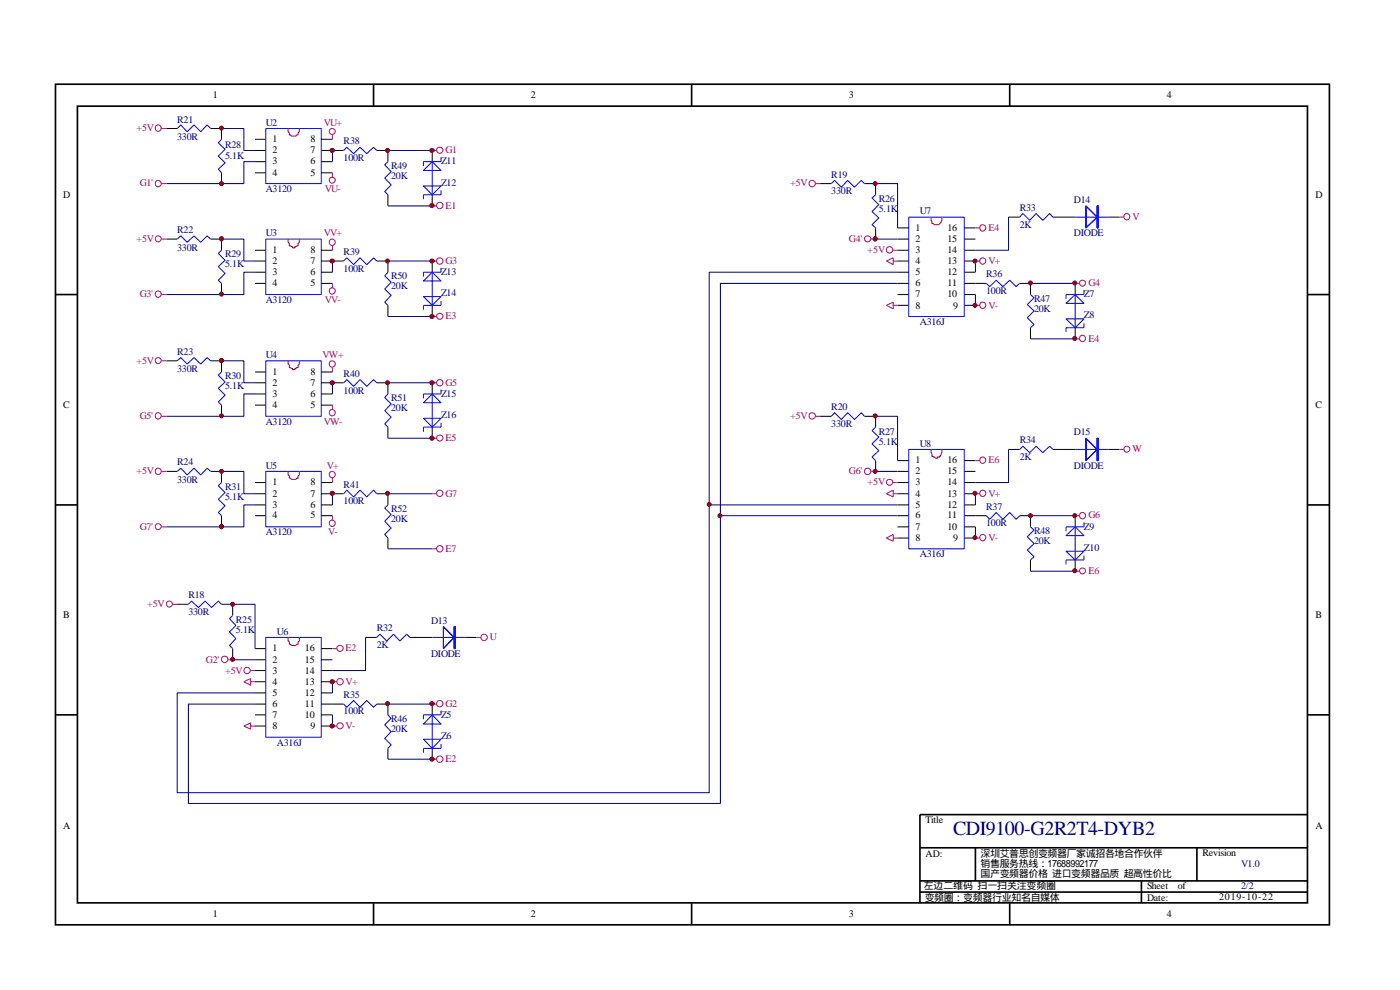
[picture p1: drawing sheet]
<svg xmlns="http://www.w3.org/2000/svg" width="297mm" height="210mm" viewBox="0 0 297 210" stroke-linecap="round" stroke-linejoin="round" font-family="sans-serif">
<g fill="none" stroke="#000" stroke-width=".35">
<path d="M11.8 17.9h270.2v178.3h-270.2zM79.2 17.9v4.6M146.7 17.9v4.6M214.2 17.9v4.6M16.4 22.5h261v169h-261zM11.8 62.5h4.6M277.5 62.5h4.6M11.8 107.1h4.6M277.5 107.1h4.6M11.8 151.6h4.6M277.5 151.6h4.6M195.2 179.8h82.3"/>
<path d="M206.9 179.8v7.1M253.9 179.8v7.1M277.5 172.8h-82.3v18.8M79.2 191.6v4.7M146.7 191.6v4.7M195.2 186.9h82.3M195.2 189.2h82.3M214.2 191.6v4.7M242.1 186.9v4.7"/>
</g>
<g fill="none" stroke="#00f" stroke-width=".21">
<path d="M37.6 27.3l.8-.8 1.3 1.4 1.4-1.4 1.5 1.4 1.3-1.4 .8 .8M47 29.5l-.7 .8 1.5 1.4-1.5 1.4 1.5 1.4-1.5 1.4 .7 .8M56.4 27.3h11.8v11.6h-11.8zM72.9 31.9l.7-.7 1.4 1.4 1.4-1.4 1.4 1.4 1.4-1.4 .7 .7M82.3 34.3l-.7 .7 1.4 1.4-1.4 1.4 1.4 1.4-1.4 1.4 .7 .7M89.8 39.5h3.8l-1.9 1.8zM89.8 36.2l1.9-1.9 1.9 1.9zM91.7 34.3v7M93.6 33.4v.9h-3.8v.9M176.4 38.9l.6-.6 1.5 1.4 1.3-1.4 1.5 1.4 1.4-1.4 .7 .6M37.6 50.7l.8-.7 1.3 1.4 1.4-1.4 1.5 1.4 1.3-1.4 .8 .7M47 53.1l-.7 .7 1.5 1.4-1.5 1.4 1.5 1.4-1.5 1.4 .7 .7"/>
<path d="M56.4 50.7h11.8v11.8h-11.8zM72.9 55.4l.7-.7 1.4 1.4 1.4-1.4 1.4 1.4 1.4-1.4 .7 .7M82.3 57.7l-.7 .8 1.4 1.4-1.4 1.4 1.4 1.4-1.4 1.4 .7 .7M89.8 59.6l1.9-1.9 1.9 1.9zM91.7 57.7v7.1M93.6 40.4v.9h-3.8v.9M93.6 56.8v.9h-3.8v1M185.8 41.3l-.8 .7 1.4 1.4-1.4 1.5 1.4 1.3-1.4 1.5 .8 .6M192.8 46.1h11.8v21h-11.8zM216.3 46.1l.7-.8 1.4 1.4 1.4-1.4 1.4 1.4 1.5-1.4 .7 .8M228.1 46.1h7M37.6 76.5l.8-.6 1.3 1.3 1.4-1.3 1.5 1.3 1.3-1.3 .8 .6"/>
<path d="M47 78.9l-.7 .7 1.5 1.4-1.5 1.4 1.5 1.4-1.5 1.5 .7 .6M56.4 76.5h11.8v11.8h-11.8zM89.8 62.9h3.8l-1.9 1.9zM93.6 63.8v1h-3.8v.9M209.2 60.1l.8 .7 1.3-1.4 1.5 1.4 1.4-1.4 1.4 1.4 .7-.7M218.6 62.5l.8 .7-1.5 1.4 1.5 1.4-1.5 1.4 1.5 1.4-.8 .7M226.1 67.6h3.9l-1.9 1.9zM226.1 64.3l2-1.8 1.9 1.8zM228.1 62.5v7M230 68.6v.9h-3.9v.9M230 61.6v.9h-3.9v.9M37.6 100l.8-.7 1.3 1.5 1.4-1.5 1.5 1.5 1.3-1.5 .8 .7"/>
<path d="M56.4 100h11.8v11.8h-11.8zM72.9 81.2l.7-.7 1.4 1.5 1.4-1.5 1.4 1.5 1.4-1.5 .7 .7M82.3 83.6l-.7 .7 1.4 1.4-1.4 1.4 1.4 1.4-1.4 1.4 .7 .7M89.8 88.7h3.8l-1.9 1.9zM89.8 85.4l1.9-1.8 1.9 1.8zM91.7 83.6v7M93.6 82.6v1h-3.8v.9M93.6 89.7v.9h-3.8v1M176.4 88.3l.6-.8 1.5 1.5 1.3-1.5 1.5 1.5 1.4-1.5 .7 .8M185.8 90.6l-.8 .8 1.4 1.3-1.4 1.4 1.4 1.5-1.4 1.3 .8 .8M192.8 95.3h11.8v21.1h-11.8zM216.3 95.3l.7-.6 1.4 1.3 1.4-1.3 1.4 1.3 1.5-1.3 .7 .6"/>
<path d="M228.1 95.3h7M47 102.4l-.7 .6 1.5 1.5-1.5 1.4 1.5 1.4-1.5 1.4 .7 .7M72.9 104.7l.7-.7 1.4 1.4 1.4-1.4 1.4 1.4 1.4-1.4 .7 .7M82.3 107.1l-.7 .7 1.4 1.3-1.4 1.5 1.4 1.4-1.4 1.4 .7 .7M209.2 109.4l.8 .8 1.3-1.5 1.5 1.5 1.4-1.5 1.4 1.5 .7-.8M218.6 111.8l.8 .6-1.5 1.5 1.5 1.4-1.5 1.4 1.5 1.4-.8 .7M226.1 116.9h3.9l-1.9 1.9zM226.1 113.6l2-1.8 1.9 1.8zM228.1 111.8v7M230 110.8v1h-3.9v.9M230 117.9v.9h-3.9v.9M40 128.2l.6-.7 1.5 1.4 1.4-1.4 1.4 1.4 1.4-1.4 .7 .7"/>
<path d="M49.4 130.6l-.7 .6 1.3 1.5-1.3 1.3 1.3 1.5-1.3 1.4 .7 .7M56.4 135.2h11.8v21.2h-11.8zM79.9 135.2l.7-.7 1.4 1.5 1.5-1.5 1.3 1.5 1.5-1.5 .7 .7M91.7 135.2h7M72.9 149.4l.7 .6 1.4-1.4 1.4 1.4 1.4-1.4 1.4 1.4 .7-.6M82.3 151.6l.7 .8-1.4 1.4 1.4 1.4-1.4 1.4 1.4 1.4-.7 .7M89.8 156.8h3.8l-1.9 1.9zM91.7 151.6l1.9 2h-3.8zM91.7 151.6v7.1M93.6 150.7v.9h-3.8v1M93.6 157.8v.9h-3.8v1"/>
</g>
<g fill="none" stroke="#000" stroke-width=".21">
<path d="M35.3 27.3h2.3M44.7 27.3h2.3v2.2M47 36.7v2.2M54.1 29.5h2.3M54.1 31.9h2.3M54.1 34.3h2.3M54.1 36.7h2.3M68.2 29.5h2.3M68.2 31.9h4.7M68.2 34.3h2.3M68.2 36.7h2.3M79.9 31.9h2.4v2.4"/>
<path d="M91.7 31.9v2.4M174 38.9h2.4M183.4 38.9h2.4v2.4M35.3 50.7h2.3M44.7 50.7h2.3v2.4M54.1 53.1h2.3M54.1 55.4h2.3M54.1 57.7h2.3M68.2 53.1h2.3M68.2 55.4h4.7M68.2 57.7h2.3M79.9 55.4h2.4v2.3"/>
<path d="M82.3 41.3v2.4M91.7 41.3v2.4M91.7 55.4v2.3M185.8 48.3v2.4M190.4 53.1h2.4M190.4 55.4h2.4M190.4 57.7h2.4M190.4 50.7h2.4M190.4 48.3h2.4M204.6 53.1h2.3M204.6 55.4h2.3M204.6 57.7h2.3"/>
<path d="M204.6 50.7h2.3M204.6 48.3h2.3M214 46.1h2.3M223.4 46.1h4.7M235.1 46.1h2.4M35.3 76.5h2.3M44.7 76.5h2.3v2.4M47 60.1v2.4M54.1 60.1h2.3M54.1 78.9h2.3M68.2 60.1h2.3M68.2 78.9h2.3"/>
<path d="M82.3 64.8v2.3M91.7 64.8v2.3M190.4 60.1h2.4M190.4 62.5h2.4M190.4 64.8h2.4M204.6 60.1h4.6M204.6 62.5h2.3M204.6 64.8h2.3M216.3 60.1h2.3v2.4M218.6 69.5v2.4M228.1 60.1v2.4M228.1 69.5v2.4"/>
<path d="M35.3 100h2.3M44.7 100h2.3v2.4M47 85.9v2.4M54.1 81.2h2.3M54.1 83.6h2.3M54.1 85.9h2.3M68.2 81.2h4.7M68.2 83.6h2.3M68.2 85.9h2.3M79.9 81.2h2.4v2.4M82.3 90.6v2.4M91.7 81.2v2.4"/>
<path d="M91.7 90.6v2.4M174 88.3h2.4M183.4 88.3h2.4v2.3M185.8 97.7v2.3M190.4 97.7h2.4M190.4 100h2.4M204.6 97.7h2.3M204.6 100h2.3M214 95.3h2.3M223.4 95.3h4.7M235.1 95.3h2.4M47 109.4v2.4"/>
<path d="M54.1 102.4h2.3M54.1 104.7h2.3M54.1 107.1h2.3M54.1 109.4h2.3M68.2 102.4h2.3M68.2 104.7h4.7M68.2 107.1h2.3M68.2 109.4h2.3M79.9 104.7h2.4v2.4M82.3 114.1v2.3M190.4 102.4h2.4M190.4 104.7h2.4"/>
<path d="M190.4 107.1h2.4M190.4 109.4h2.4M190.4 111.8h2.4M190.4 114.1h2.4M204.6 102.4h2.3M204.6 104.7h2.3M204.6 107.1h2.3M204.6 109.4h4.6M204.6 111.8h2.3M204.6 114.1h2.3M216.3 109.4h2.3v2.4M218.6 118.8v2.4"/>
<path d="M228.1 109.4v2.4M228.1 118.8v2.4M37.6 128.2h2.4M47 128.2h2.4v2.4M49.4 137.6v2.4M54.1 137.6h2.3M54.1 140h2.3M68.2 137.6h2.3M68.2 140h2.3M77.6 135.2h2.3M87 135.2h4.7M98.7 135.2h2.4"/>
<path d="M54.1 142.2h2.3M54.1 144.6h2.3M54.1 147h2.3M54.1 149.4h2.3M54.1 151.6h2.3M54.1 154h2.3M68.2 142.2h2.3M68.2 144.6h2.3M68.2 147h2.3M68.2 149.4h4.7M68.2 151.6h2.3M68.2 154h2.3"/>
<path d="M79.9 149.4h2.4v2.2M82.3 158.7v2.3M91.7 149.4v2.2M91.7 158.7v2.3"/>
</g>
<path d="M61.1 27.3v.6l.3 .3v.4h.2l.2 .3h.9l.3-.3h.2v-.4l.3-.3v-.6M61.1 50.7v.7l.3 .2v.6l.7 .1v.3h.5v-.3l.6-.1v-.6l.3-.2v-.7M197.5 46.1l.2 1.3h.3a1.14 1.14 0 0 0 1.8-.7v-.6M61.1 76.5v.7l.3 .3v.5l.7 .1v.3h.5v-.3l.6-.1v-.5l.3-.3v-.7M61.1 100v.8l.3 .1v.5h.2l.2 .3h.9l.3-.3h.2v-.5l.3-.1v-.8M197.5 95.3l.2 1.5h.3v.1h.2l.3 .3h.4v-.3h.5l.4-.9v-.7M61.1 135.2v.8l.3 .1v.6h.2l.2 .2h.9l.3-.2h.2v-.6l.3-.1v-.8" fill="none" stroke="#f00" stroke-width=".21"/>
<g fill="none" stroke="#a1006a" stroke-width=".21">
<path d="M34.3 38.9h1M34.3 27.3h1M70.5 28.6v.9M70.5 36.7v.9M91.7 31.9h.9M173.1 38.9h.9M34.3 50.7h1M70.5 52.2v.9M91.7 55.4h.9M91.7 43.7h.9M184.8 50.7h1M188 55.4l1.5-.7v1.4z"/>
<path d="M189.5 55.4h.9M189.5 53.1h.9M206.9 55.4h1M206.9 48.3h1M237.5 46.1h.9M34.3 62.5h1M34.3 76.5h1M70.5 60.1v.9M70.5 78v.9M91.7 67.1h.9M188 64.8l1.5-.7v1.4zM189.5 64.8h.9"/>
<path d="M206.9 64.8h1M228.1 60.1h.9M228.1 71.9h.9M34.3 88.3h1M34.3 100h1M70.5 85.9v1M91.7 81.2h.9M91.7 93h.9M173.1 88.3h.9M184.8 100h1M206.9 97.7h1M237.5 95.3h.9"/>
<path d="M34.3 111.8h1M70.5 101.4v1M70.5 109.4v.9M91.7 104.7h.9M91.7 116.4h.9M188 104.7l1.5-.7v1.4zM188 114.1l1.5-.7v1.4zM189.5 102.4h.9M189.5 104.7h.9M189.5 114.1h.9M206.9 104.7h1M206.9 114.1h1"/>
<path d="M228.1 109.4h.9M36.7 128.2h.9M48.4 140h1M70.5 137.6h1M101.1 135.2h.9M228.1 121.2h.9M51.7 144.6l1.5-.7v1.5zM51.7 154l1.5-.7v1.4zM53.2 142.2h.9M53.2 144.6h.9M53.2 154h.9M70.5 144.6h1"/>
<path d="M70.5 154h1M91.7 149.4h.9M91.7 161h.9"/>
<circle cx="33.5" cy="27.2" r=".66"/>
<circle cx="33.5" cy="38.9" r=".66"/>
<circle cx="70.5" cy="38.2" r=".64"/>
<circle cx="70.5" cy="27.9" r=".64"/>
<circle cx="93.3" cy="31.9" r=".66"/>
<circle cx="172.3" cy="38.9" r=".68"/>
<circle cx="33.6" cy="50.7" r=".64"/>
<circle cx="70.5" cy="51.4" r=".66"/>
<circle cx="93.3" cy="43.6" r=".68"/>
<circle cx="93.3" cy="55.4" r=".68"/>
<circle cx="184.1" cy="50.7" r=".66"/>
<circle cx="188.7" cy="53" r=".68"/>
<circle cx="208.5" cy="48.3" r=".66"/>
<circle cx="208.5" cy="55.3" r=".66"/>
<circle cx="239" cy="46" r=".66"/>
<circle cx="33.5" cy="62.4" r=".66"/>
<circle cx="33.6" cy="76.5" r=".64"/>
<circle cx="70.5" cy="77.2" r=".66"/>
<circle cx="70.5" cy="61.7" r=".66"/>
<circle cx="93.3" cy="67.1" r=".66"/>
<circle cx="208.5" cy="64.7" r=".66"/>
<circle cx="229.6" cy="71.8" r=".66"/>
<circle cx="229.7" cy="60.1" r=".64"/>
<circle cx="33.5" cy="100" r=".66"/>
<circle cx="33.5" cy="88.2" r=".66"/>
<circle cx="70.5" cy="87.5" r=".66"/>
<circle cx="93.3" cy="81.2" r=".68"/>
<circle cx="93.3" cy="92.9" r=".66"/>
<circle cx="172.3" cy="88.2" r=".68"/>
<circle cx="184.1" cy="100" r=".68"/>
<circle cx="208.5" cy="97.6" r=".66"/>
<circle cx="239.1" cy="95.3" r=".64"/>
<circle cx="33.6" cy="111.7" r=".64"/>
<circle cx="70.5" cy="111" r=".66"/>
<circle cx="70.5" cy="100.6" r=".66"/>
<circle cx="93.3" cy="116.4" r=".68"/>
<circle cx="93.3" cy="104.6" r=".68"/>
<circle cx="188.7" cy="102.3" r=".66"/>
<circle cx="208.5" cy="104.6" r=".66"/>
<circle cx="208.5" cy="114" r=".66"/>
<circle cx="229.6" cy="109.4" r=".66"/>
<circle cx="35.9" cy="128.1" r=".64"/>
<circle cx="47.7" cy="139.9" r=".68"/>
<circle cx="72.2" cy="137.5" r=".66"/>
<circle cx="102.7" cy="135.2" r=".68"/>
<circle cx="229.7" cy="121.1" r=".64"/>
<circle cx="52.4" cy="142.2" r=".68"/>
<circle cx="72.1" cy="144.6" r=".68"/>
<circle cx="72.2" cy="154" r=".66"/>
<circle cx="93.3" cy="149.3" r=".68"/>
<circle cx="93.3" cy="161" r=".68"/>
</g>
<g fill="none" stroke="#000080" stroke-width=".21">
<path d="M47 27.3h4.7v4.6h2.4M54.1 34.3h-2.4v4.6h-16.4M70.5 31.9v2.4M82.3 31.9h9.4M185.8 38.9h4.6v9.4M47 50.7h4.7v4.7h2.4M54.1 57.7h-2.4v4.8h-16.4M70.5 55.4v2.3M82.3 43.7h9.4M82.3 55.4h9.4M185.8 50.7h4.6M190.4 57.7h-39.9v49.4h39.9"/>
<path d="M206.9 55.4v2.3M214 46.1v7h-7.1M47 76.5h4.7v4.7h2.4M82.3 67.1h9.4M190.4 60.1h-37.6v49.3h37.6M206.9 62.5v2.3M218.6 60.1h9.5M218.6 71.9h9.5M47 100h4.7v4.7h2.4M54.1 83.6h-2.4v4.7h-16.4M70.5 81.2v2.4M82.3 81.2h9.4"/>
<path d="M82.3 93h9.4M185.8 88.3h4.6v9.4M185.8 100h4.6M214 95.3v7.1h-7.1M54.1 107.1h-2.4v4.7h-16.4M70.5 104.7v2.4M82.3 104.7h9.4M82.3 116.4h9.4M150.5 107.1v61h-112.9v-21.1h16.5M152.8 109.4v61h-112.8v-21h14.1M206.9 104.7v2.4M206.9 111.8v2.3"/>
<path d="M218.6 109.4h9.5M49.4 128.2h4.7v9.4M49.4 140h4.7M77.6 135.2v7h-7.1M218.6 121.2h9.5M70.5 144.6v2.4M70.5 151.6v2.4M82.3 149.4h9.4M82.3 161h9.4"/>
</g>
<path d="M96.4 132.9v4.7h.2v-4.7zM96.4 132.9v4.7h.2v-4.7z" fill="#00f" stroke="#00f" stroke-width=".21"/>
<g fill="#00f" stroke="#00f" stroke-width=".21">
<path d="M94.1 132.9l2.3 2.3-2.3 2.4zM94.1 132.9l2.3 2.3-2.3 2.4z" fill-rule="evenodd"/>
<path d="M232.7 43.7v4.6h.3v-4.6zM232.7 43.7v4.6h.3v-4.6z" fill-rule="evenodd"/>
<path d="M230.4 43.7l2.3 2.4-2.3 2.2zM230.4 43.7l2.3 2.4-2.3 2.2z" fill-rule="evenodd"/>
<path d="M232.7 93v4.7h.3v-4.7zM232.7 93v4.7h.3v-4.7z" fill-rule="evenodd"/>
<path d="M230.4 93l2.3 2.3-2.3 2.4zM230.4 93l2.3 2.3-2.3 2.4z" fill-rule="evenodd"/>
</g>
<g fill="#800000" stroke="#800000" stroke-width=".21">
<circle cx="70.5" cy="144.6" r=".45"/>
<circle cx="206.8" cy="55.4" r=".42"/>
<circle cx="206.8" cy="104.6" r=".42"/>
<circle cx="150.5" cy="107" r=".42"/>
<circle cx="152.7" cy="109.4" r=".42"/>
<circle cx="70.5" cy="31.9" r=".45"/>
<circle cx="47" cy="27.2" r=".42"/>
<circle cx="82.2" cy="31.9" r=".42"/>
<circle cx="91.7" cy="31.9" r=".45"/>
<circle cx="47" cy="38.9" r=".42"/>
<circle cx="91.7" cy="43.6" r=".45"/>
<circle cx="70.5" cy="55.4" r=".45"/>
<circle cx="47" cy="50.7" r=".45"/>
<circle cx="82.2" cy="55.4" r=".42"/>
<circle cx="91.7" cy="55.4" r=".45"/>
<circle cx="47" cy="62.4" r=".42"/>
<circle cx="91.7" cy="67.1" r=".45"/>
<circle cx="70.5" cy="81.2" r=".45"/>
<circle cx="47" cy="76.5" r=".45"/>
<circle cx="82.2" cy="81.2" r=".42"/>
<circle cx="91.7" cy="81.2" r=".45"/>
<circle cx="47" cy="88.2" r=".42"/>
<circle cx="91.7" cy="93" r=".45"/>
<circle cx="70.5" cy="104.6" r=".45"/>
<circle cx="47" cy="100" r=".42"/>
<circle cx="82.2" cy="104.6" r=".42"/>
<circle cx="47" cy="111.7" r=".45"/>
<circle cx="82.2" cy="149.3" r=".42"/>
<circle cx="91.7" cy="149.3" r=".45"/>
<circle cx="70.5" cy="154" r=".45"/>
<circle cx="91.7" cy="161" r=".45"/>
<circle cx="206.8" cy="64.8" r=".42"/>
<circle cx="206.8" cy="114" r=".42"/>
<circle cx="218.6" cy="60" r=".42"/>
<circle cx="228" cy="60" r=".42"/>
<circle cx="228" cy="71.8" r=".42"/>
<circle cx="218.6" cy="109.4" r=".42"/>
<circle cx="228" cy="109.4" r=".42"/>
<circle cx="228" cy="121.1" r=".42"/>
<circle cx="49.4" cy="139.9" r=".42"/>
<circle cx="49.4" cy="128.2" r=".42"/>
<circle cx="185.7" cy="50.7" r=".45"/>
<circle cx="185.7" cy="38.9" r=".42"/>
<circle cx="185.7" cy="100" r=".42"/>
<circle cx="185.7" cy="88.2" r=".42"/>
</g>
<text font-size="4.2" fill="#000080" x="202.2" y="177.1">CDI9100-G2R2T4-DYB2</text>
<g font-size="2.1">
<text x="45.1" y="20.8">1</text>
<text x="112.6" y="20.8">2</text>
<text x="180.1" y="20.8">3</text>
<text x="247.6" y="20.8">4</text>
<text x="57.8" y="30.2">1</text>
<text x="57.8" y="32.5">2</text>
<text x="57.8" y="34.9">3</text>
<text x="65.9" y="34.9">6</text>
<text x="65.9" y="32.5">7</text>
<text x="65.9" y="30.2">8</text>
<text x="13.4" y="41.9">D</text>
<text x="57.8" y="37.3">4</text>
<text x="65.9" y="37.3">5</text>
<text x="279.1" y="41.9">D</text>
<text x="57.8" y="53.7">1</text>
<text x="65.9" y="53.7">8</text>
<text x="194.2" y="48.9">1</text>
<text x="194.2" y="51.3">2</text>
<text x="194.2" y="53.7">3</text>
<text x="201" y="53.7">14</text>
<text x="201" y="51.3">15</text>
<text x="201" y="48.9">16</text>
<text x="57.8" y="56">2</text>
<text x="57.8" y="58.3">3</text>
<text x="65.9" y="58.3">6</text>
<text x="65.9" y="56">7</text>
<text x="194.2" y="56">4</text>
<text x="194.2" y="58.3">5</text>
<text x="201" y="58.3">12</text>
<text x="201" y="56">13</text>
<text x="57.8" y="60.7">4</text>
<text x="65.9" y="60.7">5</text>
<text x="194.2" y="60.7">6</text>
<text x="194.2" y="63.1">7</text>
<text x="194.2" y="65.4">8</text>
<text x="201" y="63.1">10</text>
<text x="201" y="60.7">11</text>
<text x="202.2" y="65.4">9</text>
<text x="57.8" y="79.5">1</text>
<text x="57.8" y="81.9">2</text>
<text x="65.9" y="81.9">7</text>
<text x="65.9" y="79.5">8</text>
<text x="13.4" y="86.5">C</text>
<text x="57.8" y="84.2">3</text>
<text x="57.8" y="86.5">4</text>
<text x="65.9" y="86.5">5</text>
<text x="65.9" y="84.2">6</text>
<text x="279.1" y="86.5">C</text>
<text x="194.2" y="98.3">1</text>
<text x="194.2" y="100.6">2</text>
<text x="201" y="100.6">15</text>
<text x="201" y="98.3">16</text>
<text x="57.8" y="103">1</text>
<text x="57.8" y="105.3">2</text>
<text x="57.8" y="107.7">3</text>
<text x="65.9" y="107.7">6</text>
<text x="65.9" y="105.3">7</text>
<text x="65.9" y="103">8</text>
<text x="194.2" y="103">3</text>
<text x="194.2" y="105.3">4</text>
<text x="194.2" y="107.7">5</text>
<text x="201" y="107.7">12</text>
<text x="201" y="105.3">13</text>
<text x="201" y="103">14</text>
<text x="57.8" y="110">4</text>
<text x="65.9" y="110">5</text>
<text x="194.2" y="110">6</text>
<text x="194.2" y="112.4">7</text>
<text x="201" y="112.4">10</text>
<text x="201" y="110">11</text>
<text x="194.2" y="114.7">8</text>
<text x="202.2" y="114.7">9</text>
<text x="13.4" y="131.1">B</text>
<text x="279.1" y="131.1">B</text>
<text x="57.8" y="138.2">1</text>
<text x="57.8" y="140.5">2</text>
<text x="57.8" y="142.9">3</text>
<text x="64.7" y="142.9">14</text>
<text x="64.7" y="140.5">15</text>
<text x="64.7" y="138.2">16</text>
<text x="57.8" y="145.2">4</text>
<text x="57.8" y="147.6">5</text>
<text x="57.8" y="149.9">6</text>
<text x="64.7" y="149.9">11</text>
<text x="64.7" y="147.6">12</text>
<text x="64.7" y="145.2">13</text>
<text x="57.8" y="152.3">7</text>
<text x="57.8" y="154.6">8</text>
<text x="64.7" y="152.3">10</text>
<text x="65.9" y="154.6">9</text>
<text x="13.4" y="175.8">A</text>
<text x="196.3" y="174.6">Title</text>
<text x="279.1" y="175.8">A</text>
<text x="196.3" y="181.8">AD:</text>
<text x="208" y="181.8">深圳艾普思创变频器厂家诚招各地合作伙伴</text>
<text x="208" y="183.8">销售服务热线：17688992177</text>
<text x="208" y="185.9">国产变频器价格 进口变频器品质 超高性价比</text>
<text x="255.1" y="181.6">Revision</text>
<text x="196" y="188.6">左边二维码 扫一扫关注变频圈</text>
<text x="196.2" y="191.2">变频圈：变频器行业知名自媒体</text>
<text x="243.3" y="188.6">Sheet</text>
<text x="243.4" y="191.1">Date:</text>
<text x="249.9" y="188.6">of</text>
<text x="258.6" y="190.9">2019-10-22</text>
<text x="45.1" y="194.6">1</text>
<text x="112.6" y="194.6">2</text>
<text x="180.1" y="194.6">3</text>
<text x="247.6" y="194.6">4</text>
</g>
<g font-size="2.1" fill="#a1006a">
<text x="29" y="27.9">+5V</text>
<text x="68.7" y="26.7">VU+</text>
<text x="94.5" y="32.5">G1</text>
<text x="29.6" y="39.5">G1'</text>
<text x="68.9" y="40.7">VU-</text>
<text x="167.6" y="39.5">+5V</text>
<text x="94.5" y="44.3">E1</text>
<text x="240.3" y="46.7">V</text>
<text x="29" y="51.3">+5V</text>
<text x="68.7" y="50.1">VV+</text>
<text x="180.1" y="51.3">G4'</text>
<text x="184.1" y="53.7">+5V</text>
<text x="209.7" y="48.9">E4</text>
<text x="94.5" y="56">G3</text>
<text x="209.7" y="56">V+</text>
<text x="29.6" y="63.1">G3'</text>
<text x="68.9" y="64.3">VV-</text>
<text x="209.7" y="65.4">V-</text>
<text x="230.9" y="60.7">G4</text>
<text x="94.5" y="67.7">E3</text>
<text x="29" y="77.1">+5V</text>
<text x="68.4" y="75.9">VW+</text>
<text x="230.9" y="72.5">E4</text>
<text x="94.5" y="81.9">G5</text>
<text x="29.6" y="88.9">G5'</text>
<text x="167.6" y="88.9">+5V</text>
<text x="68.7" y="90.1">VW-</text>
<text x="94.5" y="93.6">E5</text>
<text x="240.3" y="95.9">W</text>
<text x="29" y="100.6">+5V</text>
<text x="69.3" y="99.5">V+</text>
<text x="180.1" y="100.6">G6'</text>
<text x="209.7" y="98.3">E6</text>
<text x="94.5" y="105.3">G7</text>
<text x="184.1" y="103">+5V</text>
<text x="209.7" y="105.3">V+</text>
<text x="29.6" y="112.4">G7'</text>
<text x="69.6" y="113.5">V-</text>
<text x="230.9" y="110">G6</text>
<text x="94.5" y="117.1">E7</text>
<text x="209.7" y="114.7">V-</text>
<text x="230.9" y="121.8">E6</text>
<text x="31.2" y="128.8">+5V</text>
<text x="103.9" y="135.8">U</text>
<text x="43.7" y="140.5">G2'</text>
<text x="47.8" y="142.9">+5V</text>
<text x="73.3" y="138.2">E2</text>
<text x="73.3" y="145.2">V+</text>
<text x="94.5" y="149.9">G2</text>
<text x="73.3" y="154.6">V-</text>
<text x="94.5" y="161.6">E2</text>
</g>
<g font-size="2.1" fill="#000080">
<text x="37.6" y="26">R21</text>
<text x="37.6" y="29.7">330R</text>
<text x="56.4" y="26.7">U2</text>
<text x="47.8" y="31.3">R28</text>
<text x="47.8" y="33.7">5.1K</text>
<text x="72.9" y="30.6">R38</text>
<text x="72.9" y="34.2">100R</text>
<text x="83" y="35.8">R49</text>
<text x="93.6" y="34.9">Z11</text>
<text x="56.4" y="40.7">A3120</text>
<text x="83" y="37.9">20K</text>
<text x="93.6" y="39.4">Z12</text>
<text x="176.4" y="37.7">R19</text>
<text x="176.4" y="41.2">330R</text>
<text x="186.4" y="42.8">R26</text>
<text x="186.4" y="45">5.1K</text>
<text x="195.2" y="45.5">U7</text>
<text x="216.3" y="44.7">R33</text>
<text x="227.8" y="43.1">D14</text>
<text x="37.6" y="49.4">R22</text>
<text x="37.6" y="53.2">330R</text>
<text x="56.4" y="50.1">U3</text>
<text x="216.3" y="48.3">2K</text>
<text x="227.8" y="50.1">DIODE</text>
<text x="47.8" y="54.6">R29</text>
<text x="47.8" y="56.7">5.1K</text>
<text x="72.9" y="54.1">R39</text>
<text x="72.9" y="57.7">100R</text>
<text x="83" y="59.3">R50</text>
<text x="93.6" y="58.3">Z13</text>
<text x="209.2" y="58.8">R36</text>
<text x="56.4" y="64.3">A3120</text>
<text x="83" y="61.4">20K</text>
<text x="93.6" y="62.8">Z14</text>
<text x="209.2" y="62.3">100R</text>
<text x="219.4" y="64">R47</text>
<text x="230" y="63.1">Z7</text>
<text x="195.2" y="68.9">A316J</text>
<text x="219.4" y="66.1">20K</text>
<text x="230" y="67.5">Z8</text>
<text x="37.6" y="75.3">R23</text>
<text x="56.4" y="75.9">U4</text>
<text x="37.6" y="79">330R</text>
<text x="47.8" y="80.4">R30</text>
<text x="47.8" y="82.5">5.1K</text>
<text x="72.9" y="79.9">R40</text>
<text x="72.9" y="83.5">100R</text>
<text x="83" y="85.1">R51</text>
<text x="83" y="87.2">20K</text>
<text x="93.6" y="84.2">Z15</text>
<text x="93.6" y="88.6">Z16</text>
<text x="176.4" y="87">R20</text>
<text x="56.4" y="90.1">A3120</text>
<text x="176.4" y="90.5">330R</text>
<text x="186.4" y="92.2">R27</text>
<text x="186.4" y="94.3">5.1K</text>
<text x="195.2" y="94.7">U8</text>
<text x="216.3" y="94.1">R34</text>
<text x="227.8" y="92.4">D15</text>
<text x="37.6" y="98.7">R24</text>
<text x="56.4" y="99.5">U5</text>
<text x="216.3" y="97.5">2K</text>
<text x="227.8" y="99.5">DIODE</text>
<text x="37.6" y="102.5">330R</text>
<text x="47.8" y="103.9">R31</text>
<text x="47.8" y="106">5.1K</text>
<text x="72.9" y="103.5">R41</text>
<text x="72.9" y="106.9">100R</text>
<text x="56.4" y="113.5">A3120</text>
<text x="83" y="108.6">R52</text>
<text x="83" y="110.7">20K</text>
<text x="209.2" y="108.1">R37</text>
<text x="209.2" y="111.7">100R</text>
<text x="219.4" y="113.3">R48</text>
<text x="230" y="112.4">Z9</text>
<text x="195.2" y="118.2">A316J</text>
<text x="219.4" y="115.4">20K</text>
<text x="230" y="116.8">Z10</text>
<text x="40" y="126.9">R18</text>
<text x="40" y="130.5">330R</text>
<text x="50" y="132.1">R25</text>
<text x="50" y="134.2">5.1K</text>
<text x="58.8" y="134.7">U6</text>
<text x="79.9" y="133.9">R32</text>
<text x="79.9" y="137.5">2K</text>
<text x="91.4" y="132.3">D13</text>
<text x="91.4" y="139.4">DIODE</text>
<text x="72.9" y="148.1">R35</text>
<text x="72.9" y="151.6">100R</text>
<text x="83" y="153.2">R46</text>
<text x="83" y="155.4">20K</text>
<text x="93.6" y="152.3">Z5</text>
<text x="58.8" y="158.2">A316J</text>
<text x="93.6" y="156.7">Z6</text>
<text x="263.3" y="184">V1.0</text>
<text x="263.3" y="188.6">2/2</text>
</g>
</svg>
